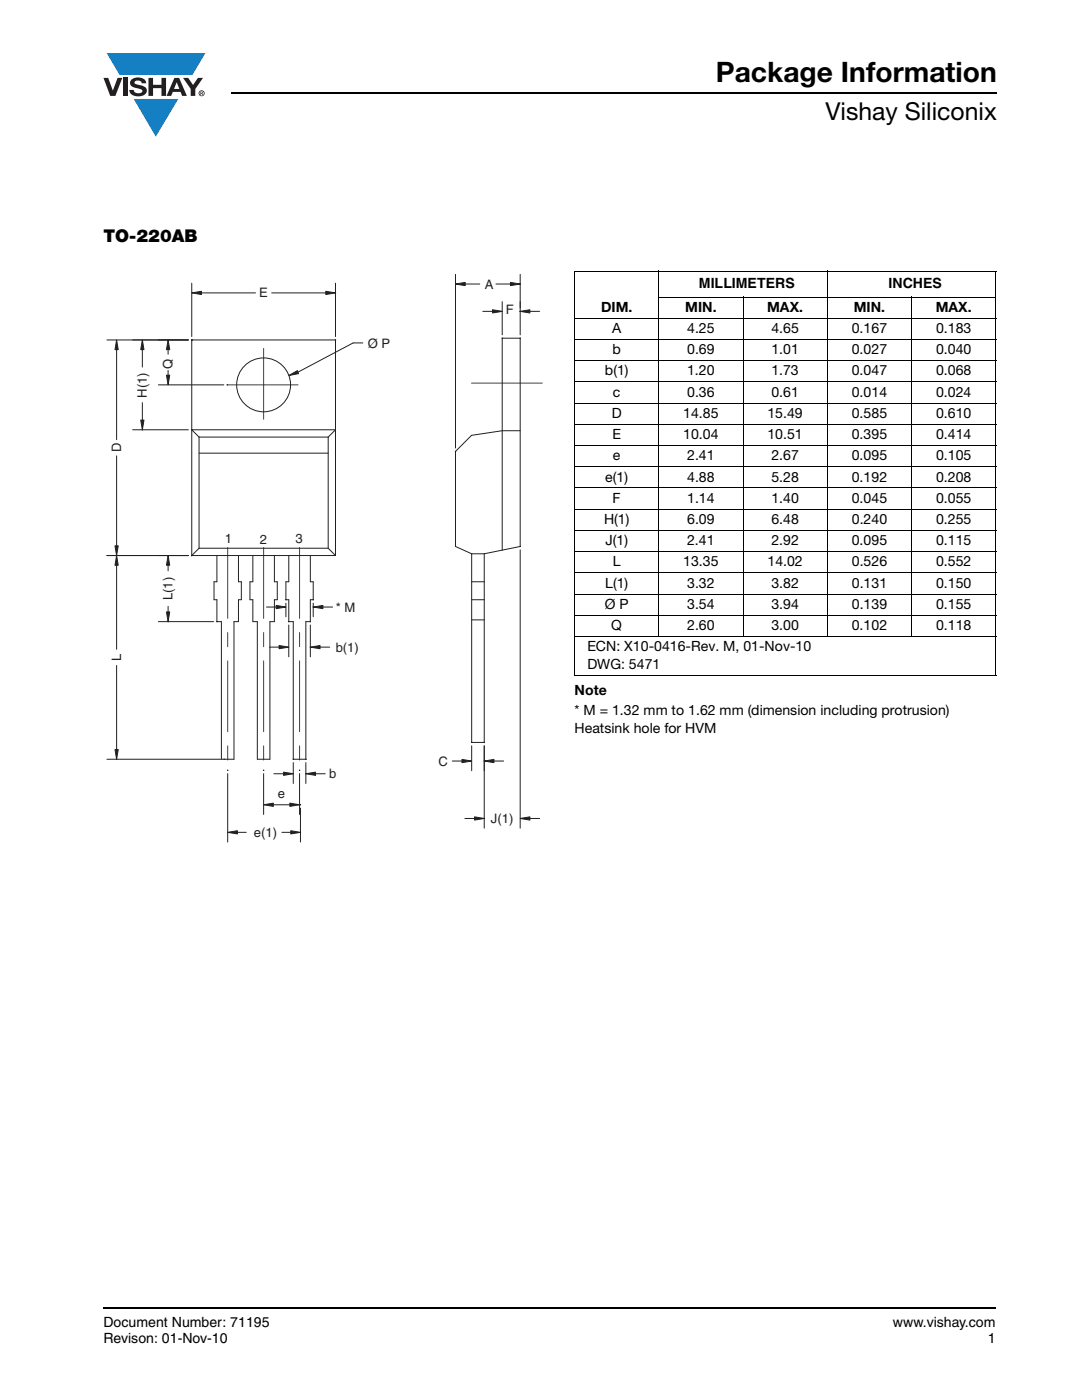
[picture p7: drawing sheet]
<svg xmlns="http://www.w3.org/2000/svg" width="216mm" height="279mm" viewBox="0 0 216 279" stroke-linecap="round" stroke-linejoin="round" font-family="sans-serif">
<path d="M46.1 18.6h152.8M20.6 261h178" fill="none" stroke="#000" stroke-width=".36"/>
<path d="M20.6 10.6h20.4v16.7h-20.4z" fill="#fff"/>
<g fill="#147fc3">
<path d="M21.3 10.6h19.7l-2.6 4.3h-3.8h-10.8z"/>
<path d="M26.7 19.8h8.9l-4.5 7.5z"/>
</g>
<g fill="#231f20">
<path d="M20.6 15.5h1l.9 2.6 1-2.6h.9l-1.4 3.6h-1z"/>
<path d="M24.6 15.5h.9v3.6h-.9z"/>
<path d="M26.3 15.8a2.1 2.1 0 0 1 2.8 .4l.1 .4h-.9a.79 .79 0 0 0-.7-.5 .79 .79 0 0 0-.8 .4l.3 .3 1 .2a1.08 1.08 0 0 1 1.2 1 1.08 1.08 0 0 1-1.1 1.2 1.73 1.73 0 0 1-2.4-1.3h.9a.96 .96 0 0 0 .8 .7 .96 .96 0 0 0 .9-.4 1.31 1.31 0 0 0-1.2-.6 1.03 1.03 0 0 1-1.1-.6 1.03 1.03 0 0 1 .2-1.2z"/>
<path d="M29.6 15.5h.9v1.4h1.7v-1.4h.9v3.6h-.9v-1.5h-1.7v1.5h-.9z"/>
<path d="M36.5 15.5h1.1l.9 1.5 1-1.5h1l-1.5 2.3v1.3h-.9v-1.4z"/>
<path d="M35.3 16.4l.5 1.4h-1.1zM34.8 15.5l-1.6 3.6h1l.3-.8h1.5l.3 .8h1l-1.6-3.6z"/>
<path d="M39.8 18.6a.46 .46 0 0 1 .9 0 .46 .46 0 0 1-.9 0zM39.6 18.6a.6 .6 0 0 0 1.2 0 .6 .6 0 0 0-1.2 0z"/>
<path d="M40.1 18.4h.2v.1l-.2 .1zM40 18.3v.6h.1v-.2l.4 .2-.2-.2 .2-.2-.1-.2z"/>
</g>
<g fill="#fff">
<path d="M21.2 54.7h89.2v141.8h-89.2z"/>
<path d="M21.2 54.7h87.5v114.1h-87.5z"/>
</g>
<path d="M53.2 121.1h1.9M57 120.4v2.7M62.5 120.4v2.7M64.4 121.1h2" fill="none" stroke="#231f20" stroke-width=".2"/>
<path d="M55.1 120.8l1.9 .3-1.9 .4z" fill="#231f20"/>
<path d="M55.1 120.8l1.9 .3-1.9 .4z" fill="none" stroke="#231f20" stroke-width=".2"/>
<path d="M62.5 121.1l1.9-.3v.7z" fill="#231f20"/>
<g fill="none" stroke="#231f20" stroke-width=".2">
<path d="M39.7 90.4h25.8M39.7 87.2h25.8M39.7 87.2l-1.4-1.4h28.6l-1.4 1.4M39.7 87.2v22.2M65.5 87.2v22.2M103.8 86h-3.6l-6.1 .9-3.2 3.2v19l3.2 1.4M21.3 110.9h16.3M23.3 112.8v16.8M38.3 110.9h28.6M39.7 109.4l-1.4 1.5M39.7 109.4h25.8M42.7 116.1h.6"/>
<path d="M42.7 119.7h.6M47.6 116.1h.6M47.6 119.7h.6M49.9 116.1h.6M49.9 119.7h.6M54.8 116.1h.5M54.8 119.7h.5M57 116.1h.6M57 119.7h.6M61.9 116.1h.6M61.9 119.7h.6M65.5 109.4l1.4 1.5v-43.1h-28.6v43.1"/>
<path d="M94.1 110.5v37.7h2.5v-37.7M94.1 110.5h2.5M100.2 109.8v-42.3h3.6v41.6l-7.2 1.4M23.3 132.8v16.8M43.3 124.1h.9v27.4h2.5v-27.4h.9M50.5 124.1h.8v27.4h2.6v-27.4h.9M57.6 124.1h.9v27.4h2.5v-27.4h.9M62.5 121.1l1.9-.3v.7zM94.1 123.7h2.5M21.3 151.5h22.7"/>
<circle cx="57" cy="119.7" r=".03"/>
<circle cx="62.5" cy="119.7" r=".03"/>
<circle cx="62.5" cy="121.1" r=".03"/>
</g>
<path d="M45.3 76.8h14.6M52.6 69.5v14.6M94.1 76.5h14.5M45.4 109.3v44.4M52.6 109.3v44.4M59.8 109.3v44.4" fill="none" stroke="#414243" stroke-width=".2" stroke-dasharray="14.1 2.8 2.8 2.8"/>
<g fill="none" stroke="#231f20" stroke-width=".2" stroke-dasharray="141.3 28.3 28.3 28.3">
<path d="M42.7 116.1v3.6M43.3 110.9v5.2M43.3 119.7v4.4M47.6 110.9v5.2M47.6 119.7v4.4M48.2 116.1v3.6M49.9 116.1v3.6M50.5 110.9v5.2M50.5 119.7v4.4M54.8 110.9v5.2M54.8 119.7v4.4M55.3 116.1v3.6"/>
<path d="M57 116.1v3.6M57.6 110.9v5.2M57.6 119.7v4.4M61.9 110.9v5.2M61.9 119.7v4.4M62.5 116.1v3.6"/>
</g>
<path d="M23.3 110.9l.3 1.9h-.7z" fill="#231f20"/>
<path d="M23.3 110.9l.3 1.9h-.7z" fill="none" stroke="#231f20" stroke-width=".2"/>
<path d="M22.9 149.6h.7l-.3 1.9z" fill="#231f20"/>
<g fill="none" stroke="#231f20" stroke-width=".2">
<path d="M31.6 110.9h6M33.5 112.8v1.1M31.6 124.1h11M33.5 121v1.1M22.9 149.6h.7l-.3 1.9z"/>
<circle cx="38.3" cy="110.9" r=".03"/>
<circle cx="23.3" cy="151.5" r=".03"/>
<circle cx="44.7" cy="151.5" r=".03"/>
</g>
<path d="M33.5 110.9l.4 1.9h-.7z" fill="#231f20"/>
<path d="M33.5 110.9l.4 1.9h-.7z" fill="none" stroke="#231f20" stroke-width=".2"/>
<path d="M33.2 122.1h.7l-.4 2z" fill="#231f20"/>
<g fill="none" stroke="#231f20" stroke-width=".2">
<path d="M21.3 67.8h16.3M23.3 69.8v17.9M23.3 91v17.9M21.3 110.9h16.3M33.2 122.1h.7l-.4 2z"/>
<circle cx="38.3" cy="110.9" r=".03"/>
<circle cx="33.5" cy="124.1" r=".03"/>
<circle cx="43.3" cy="124.1" r=".03"/>
</g>
<path d="M23.3 67.8l.3 2h-.7z" fill="#231f20"/>
<path d="M23.3 67.8l.3 2h-.7z" fill="none" stroke="#231f20" stroke-width=".2"/>
<path d="M22.9 108.9h.7l-.3 2z" fill="#231f20"/>
<g fill="none" stroke="#231f20" stroke-width=".2">
<path d="M26.5 67.8h11.1M28.4 69.8v3.5M26.5 85.8h11.1M28.4 80.4v3.4M22.9 108.9h.7l-.3 2z"/>
<circle cx="38.3" cy="67.8" r=".03"/>
<circle cx="23.3" cy="110.9" r=".03"/>
<circle cx="38.3" cy="110.9" r=".03"/>
</g>
<path d="M28.4 67.8l.3 2h-.6z" fill="#231f20"/>
<path d="M28.4 67.8l.3 2h-.6z" fill="none" stroke="#231f20" stroke-width=".2"/>
<path d="M28.1 83.8h.6l-.3 2z" fill="#231f20"/>
<g fill="none" stroke="#231f20" stroke-width=".2">
<path d="M31.6 67.8h6M31.6 76.8h13.1M33.5 69.8v.9M33.5 73.9v1M28.1 83.8h.6l-.3 2z"/>
<circle cx="38.3" cy="67.8" r=".03"/>
<circle cx="28.4" cy="85.8" r=".03"/>
<circle cx="38.3" cy="85.8" r=".03"/>
</g>
<path d="M33.2 74.9h.7l-.4 1.9z" fill="#231f20"/>
<path d="M33.2 74.9h.7l-.4 1.9z" fill="none" stroke="#231f20" stroke-width=".2"/>
<path d="M33.5 67.8l.4 2h-.7z" fill="#231f20"/>
<g fill="none" stroke="#231f20" stroke-width=".2">
<path d="M33.5 67.8l.4 2h-.7zM72.4 68.4h-1.9l-11 5.9"/>
<circle cx="33.5" cy="67.8" r=".03"/>
<circle cx="38.3" cy="67.8" r=".03"/>
<circle cx="45.3" cy="76.8" r=".03"/>
</g>
<path d="M57.6 74.9l1.7-.9 .3 .6z" fill="#231f20"/>
<path d="M90.9 54.7v34.7M92.8 56.7h2.9M99 56.7h2.9M103.8 54.7v6.8M57.6 74.9l1.7-.9 .3 .6z" fill="none" stroke="#231f20" stroke-width=".2"/>
<path d="M90.9 56.7l1.9-.3v.6z" fill="#231f20"/>
<path d="M90.9 56.7l1.9-.3v.6z" fill="none" stroke="#231f20" stroke-width=".2"/>
<path d="M101.9 56.4l1.9 .3-1.9 .3z" fill="#231f20"/>
<g fill="none" stroke="#231f20" stroke-width=".2">
<path d="M101.9 56.4l1.9 .3-1.9 .3zM96.3 62.1h2M100.2 60.2v6.6M103.8 60.2v6.6M105.7 62.1h2"/>
<circle cx="103.8" cy="56.7" r=".03"/>
<circle cx="103.8" cy="62.1" r=".03"/>
<circle cx="90.9" cy="90.1" r=".03"/>
</g>
<path d="M98.3 61.8l1.9 .3-1.9 .4z" fill="#231f20"/>
<path d="M98.3 61.8l1.9 .3-1.9 .4z" fill="none" stroke="#231f20" stroke-width=".2"/>
<path d="M103.8 62.1l1.9-.3v.7z" fill="#231f20"/>
<g fill="none" stroke="#231f20" stroke-width=".2">
<path d="M103.8 62.1l1.9-.3v.7zM103.8 109.7v55.6M96.6 148.8v16.5M92.8 163.3h1.9M105.7 163.3h2"/>
<circle cx="100.2" cy="67.5" r=".03"/>
<circle cx="103.8" cy="62.1" r=".03"/>
<circle cx="103.8" cy="67.5" r=".03"/>
</g>
<path d="M103.8 163.3l1.9-.3v.7z" fill="#231f20"/>
<path d="M103.8 163.3l1.9-.3v.7z" fill="none" stroke="#231f20" stroke-width=".2"/>
<path d="M94.7 163l1.9 .3-1.9 .4z" fill="#231f20"/>
<g fill="none" stroke="#231f20" stroke-width=".2">
<path d="M53.7 129.1h2M57.6 124.7v6.4M61.9 124.7v6.4M63.9 129.1h1.9M94.7 163l1.9 .3-1.9 .4z"/>
<circle cx="103.8" cy="109.1" r=".03"/>
<circle cx="96.6" cy="148.2" r=".03"/>
<circle cx="96.6" cy="163.3" r=".03"/>
</g>
<path d="M55.7 128.8l1.9 .3-1.9 .4z" fill="#231f20"/>
<path d="M55.7 128.8l1.9 .3-1.9 .4z" fill="none" stroke="#231f20" stroke-width=".2"/>
<path d="M61.9 129.1l2-.3v.7z" fill="#231f20"/>
<g fill="none" stroke="#231f20" stroke-width=".2">
<path d="M61.9 129.1l2-.3v.7zM45.4 154.4v13.6M47.4 166.1h1.7M56.2 166.1h1.8M60 161.3v6.7"/>
<circle cx="57.6" cy="124.1" r=".03"/>
<circle cx="61.9" cy="129.1" r=".03"/>
<circle cx="61.9" cy="124.1" r=".03"/>
</g>
<path d="M45.4 166.1l2-.3v.6z" fill="#231f20"/>
<path d="M45.4 166.1l2-.3v.6z" fill="none" stroke="#231f20" stroke-width=".2"/>
<path d="M58 165.8l2 .3-2 .3z" fill="#231f20"/>
<g fill="none" stroke="#231f20" stroke-width=".2">
<path d="M52.6 154.4v8.1M59.8 154.4v8.1M54.5 160.6h3.3M58 165.8l2 .3-2 .3z"/>
<circle cx="45.4" cy="153.7" r=".03"/>
<circle cx="60" cy="166.1" r=".03"/>
<circle cx="60" cy="160.6" r=".03"/>
</g>
<path d="M52.6 160.6l1.9-.3v.6z" fill="#231f20"/>
<path d="M52.6 160.6l1.9-.3v.6z" fill="none" stroke="#231f20" stroke-width=".2"/>
<path d="M57.8 160.3l2 .3-2 .3z" fill="#231f20"/>
<g fill="none" stroke="#231f20" stroke-width=".2">
<path d="M38.3 56.5v10.7M40.2 58.5h10.8M54.2 58.5h10.8M66.9 56.5v10.7M57.8 160.3l2 .3-2 .3z"/>
<circle cx="52.6" cy="153.7" r=".03"/>
<circle cx="59.8" cy="153.7" r=".03"/>
<circle cx="59.8" cy="160.6" r=".03"/>
</g>
<path d="M38.3 58.5l1.9-.4v.7z" fill="#231f20"/>
<path d="M38.3 58.5l1.9-.4v.7z" fill="none" stroke="#231f20" stroke-width=".2"/>
<path d="M65 58.1l1.9 .4-1.9 .3z" fill="#231f20"/>
<g fill="none" stroke="#231f20" stroke-width=".2">
<path d="M65 58.1l1.9 .4-1.9 .3zM54.6 154.4h2M58.5 152.2v4.2M61 152.2v4.2M63 154.4h1.9"/>
<circle cx="66.9" cy="58.5" r=".03"/>
<circle cx="38.3" cy="67.8" r=".03"/>
<circle cx="52.6" cy="76.8" r="5.4"/>
<circle cx="66.9" cy="67.8" r=".03"/>
</g>
<path d="M56.6 154.1l1.9 .3-1.9 .3z" fill="#231f20"/>
<path d="M56.6 154.1l1.9 .3-1.9 .3z" fill="none" stroke="#231f20" stroke-width=".2"/>
<path d="M61 154.4l2-.3v.6z" fill="#231f20"/>
<g fill="none" stroke="#231f20" stroke-width=".2">
<path d="M61 154.4l2-.3v.6zM90.2 151.9h2M94.1 148.8v5M96.6 148.8v5M98.6 151.9h1.9"/>
<circle cx="58.5" cy="151.5" r=".03"/>
<circle cx="61" cy="151.5" r=".03"/>
<circle cx="61" cy="154.4" r=".03"/>
</g>
<path d="M92.2 151.6l1.9 .3-1.9 .3z" fill="#231f20"/>
<path d="M92.2 151.6l1.9 .3-1.9 .3z" fill="none" stroke="#231f20" stroke-width=".2"/>
<path d="M96.6 151.9l2-.3v.6z" fill="#231f20"/>
<g fill="none" stroke="#231f20" stroke-width=".2">
<path d="M94.1 116.1h2.5M94.1 119.7h2.5M96.6 151.9l2-.3v.6z"/>
<circle cx="94.1" cy="148.2" r=".03"/>
<circle cx="96.6" cy="148.2" r=".03"/>
<circle cx="96.6" cy="151.9" r=".03"/>
</g>
<g fill="none" stroke="#000" stroke-width=".2">
<path d="M114.6 54.1h84.2M114.7 54.2v9.2M131.4 59.3h67.4M131.5 54v73.1M148.3 59.2v67.9M165.1 54v73.1M181.9 59.2v67.9M198.7 54.2v9.2M114.6 63.5h84.2M114.6 67.8h84.2M114.6 72h84.2M114.6 76.2h84.2"/>
<path d="M114.7 63.6v71.1M198.7 63.6v71.1M114.6 80.5h84.2M114.6 84.7h84.2M114.6 88.9h84.2M114.6 93.2h84.2M114.6 97.4h84.2M114.6 101.6h84.2M114.6 105.9h84.2M114.6 110.1h84.2M114.6 114.3h84.2M114.6 118.6h84.2"/>
<path d="M114.6 122.8h84.2M114.6 127h84.2M114.6 134.8h84.2"/>
</g>
<text font-size="5.6" x="142.8" y="16.4">Package Information</text>
<text font-size="4.9" x="164.7" y="24">Vishay Siliconix</text>
<text font-size="3.5" x="20.6" y="48.3">TO-220AB</text>
<g font-size="2.8">
<text x="139.5" y="57.6">MILLIMETERS</text>
<text x="177.3" y="57.6">INCHES</text>
<text x="119.9" y="62.2">DIM.</text>
<text x="136.7" y="62.2">MIN.</text>
<text x="153.1" y="62.2">MAX.</text>
<text x="170.3" y="62.2">MIN.</text>
<text x="186.7" y="62.2">MAX.</text>
<text x="122.1" y="66.5">A</text>
<text x="122.2" y="70.7">b</text>
<text x="137.1" y="70.7">0.69</text>
<text x="137.1" y="66.5">4.25</text>
<text x="153.9" y="66.5">4.65</text>
<text x="153.9" y="70.7">1.01</text>
<text x="170" y="66.5">0.167</text>
<text x="170" y="70.7">0.027</text>
<text x="186.8" y="66.5">0.183</text>
<text x="186.8" y="70.7">0.040</text>
<text x="120.7" y="74.9">b(1)</text>
<text x="137.1" y="74.9">1.20</text>
<text x="153.9" y="74.9">1.73</text>
<text x="170" y="74.9">0.047</text>
<text x="186.8" y="74.9">0.068</text>
<text x="122.1" y="83.4">D</text>
<text x="122.3" y="79.2">c</text>
<text x="136.3" y="83.4">14.85</text>
<text x="137.1" y="79.2">0.36</text>
<text x="153.1" y="83.4">15.49</text>
<text x="153.9" y="79.2">0.61</text>
<text x="170" y="83.4">0.585</text>
<text x="170" y="79.2">0.014</text>
<text x="186.8" y="83.4">0.610</text>
<text x="186.8" y="79.2">0.024</text>
<text x="122.2" y="87.6">E</text>
<text x="136.3" y="87.6">10.04</text>
<text x="153.1" y="87.6">10.51</text>
<text x="170" y="87.6">0.395</text>
<text x="186.8" y="87.6">0.414</text>
<text x="122.3" y="91.9">e</text>
<text x="137.1" y="91.9">2.41</text>
<text x="153.9" y="91.9">2.67</text>
<text x="170" y="91.9">0.095</text>
<text x="186.8" y="91.9">0.105</text>
<text x="120.8" y="96.1">e(1)</text>
<text x="122.2" y="100.3">F</text>
<text x="137.1" y="96.1">4.88</text>
<text x="137.1" y="100.3">1.14</text>
<text x="153.9" y="96.1">5.28</text>
<text x="153.9" y="100.3">1.40</text>
<text x="170" y="96.1">0.192</text>
<text x="170" y="100.3">0.045</text>
<text x="186.8" y="96.1">0.208</text>
<text x="186.8" y="100.3">0.055</text>
<text x="120.5" y="104.6">H(1)</text>
<text x="137.1" y="104.6">6.09</text>
<text x="153.9" y="104.6">6.48</text>
<text x="170" y="104.6">0.240</text>
<text x="186.8" y="104.6">0.255</text>
<text x="120.8" y="108.8">J(1)</text>
<text x="122.3" y="113">L</text>
<text x="136.3" y="113">13.35</text>
<text x="137.1" y="108.8">2.41</text>
<text x="153.1" y="113">14.02</text>
<text x="153.9" y="108.8">2.92</text>
<text x="170" y="108.8">0.095</text>
<text x="170" y="113">0.526</text>
<text x="186.8" y="108.8">0.115</text>
<text x="186.8" y="113">0.552</text>
<text x="120.8" y="117.3">L(1)</text>
<text x="137.1" y="117.3">3.32</text>
<text x="153.9" y="117.3">3.82</text>
<text x="170" y="117.3">0.131</text>
<text x="186.8" y="117.3">0.150</text>
<text x="120.7" y="121.5">Ø P</text>
<text x="122" y="125.7">Q</text>
<text x="137.1" y="125.7">2.60</text>
<text x="137.1" y="121.5">3.54</text>
<text x="153.9" y="125.7">3.00</text>
<text x="153.9" y="121.5">3.94</text>
<text x="170" y="125.7">0.102</text>
<text x="170" y="121.5">0.139</text>
<text x="186.8" y="125.7">0.118</text>
<text x="186.8" y="121.5">0.155</text>
<text x="117.2" y="130">ECN: X10-0416-Rev. M, 01-Nov-10</text>
<text x="117.2" y="133.5">DWG: 5471</text>
<text x="114.7" y="138.8">Note</text>
<text x="114.7" y="142.7">* M = 1.32 mm to 1.62 mm (dimension including protrusion)</text>
<text x="114.7" y="146.2">Heatsink hole for HVM</text>
<text x="20.6" y="264.9">Document Number: 71195</text>
<text x="20.6" y="268.1">Revison: 01-Nov-10</text>
<text x="178.2" y="264.9">www.vishay.com</text>
<text x="197.1" y="268.1">1</text>
</g>
<g font-size="2.6" fill="#231f20">
<text x="51.7" y="59.4">E</text>
<text x="96.8" y="57.6">A</text>
<text x="100.9" y="62.8">F</text>
<text x="73.4" y="69.4">Ø P</text>
<text x="34.4" y="73.6" transform="rotate(-90 34.4 73.6)">Q</text>
<text x="29.3" y="79.3" transform="rotate(-90 29.3 79.3)">H(1)</text>
<text x="24.2" y="90.3" transform="rotate(-90 24.2 90.3)">D</text>
<text x="44.9" y="108.4">1</text>
<text x="51.9" y="108.5">2</text>
<text x="58.9" y="108.4">3</text>
<text x="34.4" y="119.8" transform="rotate(-90 34.4 119.8)">L(1)</text>
<text x="67" y="122.1">* M</text>
<text x="24.2" y="131.9" transform="rotate(-90 24.2 131.9)">L</text>
<text x="67" y="130.1">b(1)</text>
<text x="65.7" y="155.3">b</text>
<text x="87.5" y="152.8">C</text>
<text x="55.5" y="159.3">e</text>
<text x="50.7" y="167">e(1)</text>
<text x="98" y="164.2">J(1)</text>
</g>
</svg>
